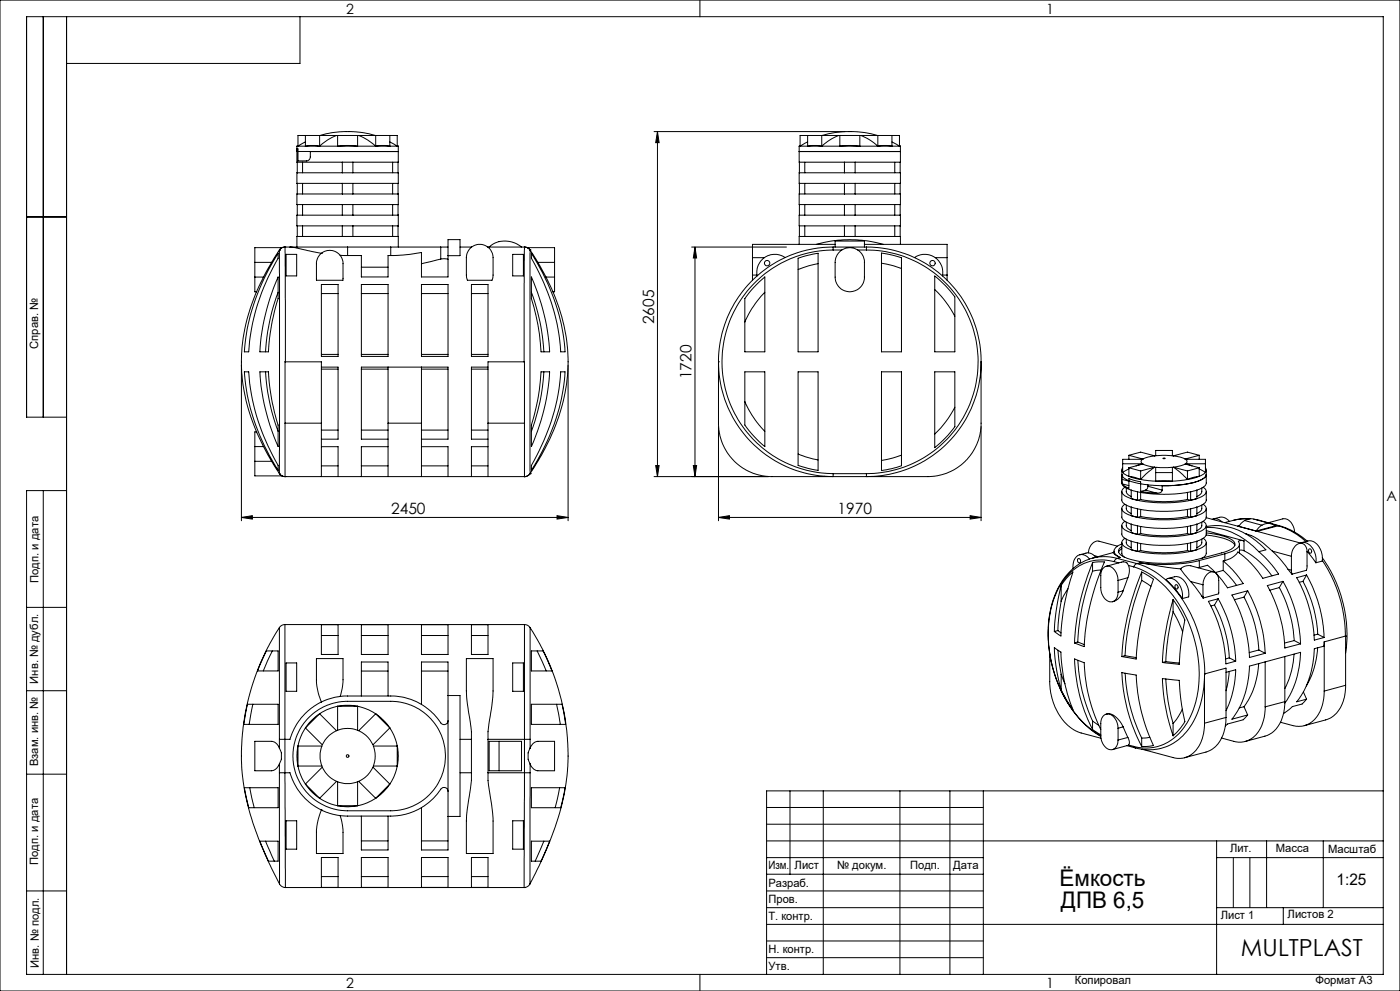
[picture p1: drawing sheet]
<svg xmlns="http://www.w3.org/2000/svg" width="420mm" height="297mm" viewBox="0 0 420 297" stroke-linecap="round" stroke-linejoin="round" font-family="sans-serif">
<g fill="none" stroke="#000" stroke-width=".3">
<path d="M0 0h420v297h-420zM13 5v120M20 5v287M90 5v14h-70M210 0v5M196.2 39.4h57.3M197.2 39.4v103.4M197.2 39.4l.5 3.4h-1zM89.1 43.8l.1 4.8M89.1 44.6h.3v3.6h.5a4.3 4.3 0 0 0 3-.4l.2-.8v-1.6M89.1 43.8h.3M89.1 45.4h30.4"/>
<path d="M89.2 48.6h13.5M89.2 58.1v3.2M89.2 58.1h13.5M89.2 51.8v3.2M89.2 51.8h13.5M89.2 55h13.5M89.2 48.6v3.2M89.2 55v3.1M89.4 43.6l-.3 .2M89.4 43.8h2.2M89.4 43.8v-3.2h11.6a15.2 15.2 0 0 0-5.1 3.2M90.8 48.6v3.2"/>
<path d="M90.8 55v3.1M91.6 43.8h4.3M91.6 42.5l-2.2 1.3M91.6 43.8l1.6-.2 2.7 .2M91.6 40.6v3.2M93.1 45.4h26.4M95.9 43.8h5.4M95.9 40.6v3.2M96 40.6a30 30 0 0 1 16.6 0M101.3 43.8h6M101.3 43.8l2.7-.2 3.3 .2M101.3 43.8v-3.2h6v3.2"/>
<path d="M102.7 48.6h3.2M102.7 58.1h3.2M102.7 55h3.2M102.7 51.8h3.2M102.7 48.6v3.2M102.7 55v3.1M105.9 48.6h13.5M105.9 58.1h13.5M105.9 51.8h13.5M105.9 55h13.5M105.9 48.6v3.2M105.9 55v3.1"/>
<path d="M107.3 43.8h5.4M112.7 43.8h4.2M112.7 43.8a15.9 15.9 0 0 0-5.1-3.2h11.6v3.2M112.7 43.8l1.6-.2 2.6 .2M112.7 40.6v3.2M116.3 45.4h.1M116.9 43.8h2.3M116.9 42.5l2.3 1.3M116.9 40.6v3.2M117.8 48.6v3.2M117.8 55v3.1M119.2 43.6l.3 .2"/>
<path d="M119.2 43.8h.3M119.4 58.1v3.2M119.4 51.8v3.2M119.4 48.6v3.2M119.4 55v3.1M119.5 43.8l-.1 4.8M239.7 43.8l.1 4.8M239.7 45.4h30.4M239.7 43.8h.3M239.8 58.1v3.2M239.8 58.1h13.5M239.8 51.8v3.2"/>
<path d="M239.8 51.8h13.5M239.8 55h13.5M239.8 48.6h13.5M239.8 48.6v3.2M239.8 55v3.1M240 43.6l-.3 .2M240 43.8h2.3M240 43.8v-3.2h11.6a16.2 16.2 0 0 0-5.1 3.2M241.4 48.6v3.2M241.4 55v3.1M242.3 43.8h4.2M242.3 42.5l-2.3 1.3"/>
<path d="M242.3 43.8l1.5-.2 2.7 .2M242.3 40.6v3.2M242.9 45.4h.1M246.5 43.8h5.5M246.5 40.6v3.2M246.7 40.6a30 30 0 0 1 16.5 0M252 43.8h6M252 43.8l2.5-.2 3.5 .2M252 43.8v-3.2h6v3.2M253.3 58.1h3.2M253.3 51.8h3.2M253.3 55h3.2"/>
<path d="M253.3 48.6h3.2M253.3 48.6v3.2M253.3 55v3.1M256.5 58.1h13.6M256.5 51.8h13.6M256.5 55h13.6M256.5 48.6h13.6M256.5 48.6v3.2M256.5 55v3.1M258 43.8h5.3M263.3 43.8h4.3M263.3 43.8a15.6 15.6 0 0 0-5-3.2h11.5v3.2"/>
<path d="M263.3 43.8l1.7-.2 2.6 .2M263.3 40.6v3.2M266.9 45.4h.1M267.6 43.8h2.2M267.6 42.5l2.2 1.3M267.6 40.6v3.2M268.4 48.6v3.2M268.4 55v3.1M269.8 43.6l.3 .2M269.8 43.8h.3M270.1 58.1v3.2M270.1 51.8v3.2"/>
<path d="M270.1 48.6v3.2M270.1 55v3.1M270.1 43.8v4.8M8 65h12M76.4 78.6h5.1M76.4 78.6v4.4M81.5 78.6l-2.4 4.4M83.4 75.9v1.2a67.3 67.3 0 0 0-8.8 28.3h-1.3a62.6 62.6 0 0 1 10.1-29.5zM83.8 74.9v67.1M83.8 74.9l-2.3 3.7M83.8 74.9h.1M84.4 74.3l-8-.1v4.4"/>
<path d="M85.5 74h.1M85.5 74a1.83 1.83 0 0 0-1.7 .9M85.5 74l.1 34.4M85.8 76.2h3.2v6.5h-3.2zM87 74l9.4 1.9M87 74h17.3M87 74l-2.2 .2-1 .7M89.2 70.9l-.1 3.1M89.2 70.9h13.5M89.2 61.3h13.5M89.2 64.5v3.2M89.2 64.5h13.5"/>
<path d="M89.2 67.7h13.5M89.2 61.3v3.2M89.2 67.7v3.2M90.8 61.3v3.2M90.8 67.7v3.2M95.9 76.4a4 4 0 0 1 4.4-1.1 4 4 0 0 1 2.6 3.7v5h-7.9l-.1-5.4 .3-1.2zM96.4 75.9h.1M102 76.5l2.3 .1M102.7 70.9h3.2M102.7 61.3h3.2M102.7 67.7h3.2M102.7 64.5h3.2"/>
<path d="M102.7 61.3v3.2M102.7 67.7v3.2M104.3 76.6h4.1v6.4h8v-6.4h.8M104.3 74h12.9M104.3 74v2.6M105.9 70.9h13.5M105.9 61.3h13.5M105.9 64.5h13.5M105.9 67.7h13.5M105.9 61.3v3.2M105.9 67.7v3.2M117.2 76.6l3.6-.2 5.6-.7v7.3h8v-6.4"/>
<path d="M117.2 74h15M117.2 74v2.6M117.8 61.3v3.2M117.8 67.7v3.2M119.4 70.9l.1 3.1M119.4 64.5v3.2M119.4 61.3v3.2M119.4 67.7v3.2M132.2 77.6l-5.8 1.5M132.2 77.6l1.3-.1 .9 .2M132.2 74h2.2M132.2 74v3.6"/>
<path d="M134.4 71.8h3.6v4.8h-3.6zM138 74l3.4 .1M141 74.4a4 4 0 0 1 4.4-.9 4 4 0 0 1 2.5 3.7v5.4l-.3 1.4h-7.4l-.3-1.4v-5.6l.3-1.2zM146.8 74a7.4 7.4 0 0 1 9.7 0M153.8 76.2h3.2v6.5h-3.2zM157.3 74l-.1 34.4M157.4 74l1 .3M157.4 74l-11 .1M157.4 74l.8 .2 .8 .7M158.4 74.3l.6 .6M158.4 74.3l8-.1v4.4M159 74.9v67.1"/>
<path d="M159 74.9h.1M159 74.9l2.4 3.7M159.4 75.9a62 62 0 0 1 10.1 29.5h-1.3a65.4 65.4 0 0 0-8.8-28.3zM161.4 78.6l2.4 4.4M161.4 78.6h5M166.4 78.6v4.4M207.5 74h28.4M208.5 74l.5 3.3h-1zM208.5 74v68.8M225.7 77.2v5.2M225.7 77.2h3.6M235.5 77.2a5.4 5.4 0 0 0-6-.1 5.4 5.4 0 0 0-2.3 5.6"/>
<path d="M239.4 77.4l2.3-.7 3.7-.8v29.5h-6zM239.8 70.9l-.1 2.3M239.8 70.9h13.5M239.8 61.3h13.5M239.8 64.5v3.2M239.8 64.5h13.5M239.8 67.7h13.5M239.8 61.3v3.2M239.8 67.7v3.2M241.4 61.3v3.2M241.4 67.7v3.2M244.9 73.2a36.4 36.4 0 0 1 20.1 0"/>
<path d="M245.4 79l-3 .7-3 1.1M249.9 74.9a33.5 33.5 0 0 0-33.3 33.5 33.5 33.5 0 0 0 33.3 33.6M249.9 74.9h2.7M249.9 74a34.4 34.4 0 0 0-34.4 34.4M249.9 74v.9M249.9 74h10M250.5 74v-1.8h8.8v1.8M250.5 73.2h-24.8v4M251.5 75.8a4.4 4.4 0 0 1 4.9-1.3 4.4 4.4 0 0 1 2.9 4.1v4.4a4.4 4.4 0 0 1-4.4 4.5 4.4 4.4 0 0 1-4.4-4.5v-4.6l.3-1.3zM253.3 70.9h3.2M253.3 61.3h3.2M253.3 64.5h3.2"/>
<path d="M253.3 67.7h3.2M253.3 61.3v3.2M253.3 67.7v3.2M256.5 70.9h13.6M256.5 61.3h13.6M256.5 64.5h13.6M256.5 67.7h13.6M256.5 61.3v3.2M256.5 67.7v3.2M257.3 74.9h2.6M259.3 73.2h24.8v4M259.9 74.9a33.5 33.5 0 0 1 33.5 33.5 33.5 33.5 0 0 1-33.5 33.6"/>
<path d="M259.9 74a34.4 34.4 0 0 1 34.4 34.4M259.9 74v.9M264.4 78.9l3.1 .6 2.9 1M264.4 75.8l6 1.5v28.1h-6zM268.4 61.3v3.2M268.4 67.7v3.2M270.1 70.9v2.3M270.1 64.5v3.2M270.1 61.3v3.2M270.1 67.7v3.2M274.4 77.2a5.4 5.4 0 0 1 6-.1 5.4 5.4 0 0 1 2.4 5.6M280.6 77.2h3.5"/>
<path d="M284.1 77.2v5.2M76.4 83v4.5l.6-.1 2.1-4.4M76.4 83h2.7M77 87.3a50.7 50.7 0 0 0 0 42.2M83.4 83v2.3a18.2 18.2 0 0 1-1.1 8.1l-.3 1.4a59.1 59.1 0 0 0-1.5 10.6h-2.5a64.8 64.8 0 0 1 5.4-22.4zM83.4 87.6a61.5 61.5 0 0 0-3.7 17.8M96.4 85.3h5v21.5h-5zM96.4 88h5M108.4 85.3h8v21.5h-8zM108.4 88h8M108.4 80.1h8M126.4 85.3h8v21.5h-8z"/>
<path d="M126.4 88h8M141.4 85.3h5v21.5h-5zM141.4 88h5M159.4 83a64.8 64.8 0 0 1 5.5 22.4h-2.6a62.6 62.6 0 0 0-2.9-15.9zM159.4 87.6a59.9 59.9 0 0 1 3.8 17.8M163.8 83l2 4.4 .6 .1v-4.5M163.8 83h2.6M165.8 87.3a51.5 51.5 0 0 1-1.8 46.2l-5 8.5M225.7 82.4v1.6M225.7 82.4h1.4M227.8 84.5l1.6-1.5v22.4h-6v-15.9l2.1-2.6zM229.4 87.6l-1.7 2a27.1 27.1 0 0 0-4.3 6.9"/>
<path d="M280.4 82.7a31.7 31.7 0 0 1 6.1 6.3v16.4h-6.1zM280.4 86.8a30.7 30.7 0 0 1 6.1 8M282.8 82.4h1.3M284.1 82.4v1.6M72.4 109.4v46.7M73.3 111.4h1.3a66 66 0 0 0 8.8 28.3v1.3a62.6 62.6 0 0 1-10.1-29.6zM78 111.4h2.5a62.6 62.6 0 0 0 2.9 16v6.4a64.3 64.3 0 0 1-5.4-22.4zM79.7 111.4a61.5 61.5 0 0 0 3.7 17.9M96.4 110h5v21.6h-5M96.4 106.2h5M96.4 110.6h5M108.4 106.2h8"/>
<path d="M108.4 110.6h8M116.4 110v16.8M126.4 110v16.8M126.4 106.2h8M126.4 110.6h8M141.4 106.2h5M141.4 110.6h5M146.4 110h-5v21.6h5M162.3 111.4h2.6a64.3 64.3 0 0 1-5.5 22.4v-2.2a18.6 18.6 0 0 1 1.1-8.2 62.6 62.6 0 0 0 1.8-12zM163.2 111.4a59.9 59.9 0 0 1-3.8 17.9M168.2 111.4h1.3a62 62 0 0 1-10.1 29.6v-1.3a66.7 66.7 0 0 0 8.8-28.3zM170.4 109.4v46.7"/>
<path d="M215.5 108.4a34.4 34.4 0 0 0 34.4 34.4M215.5 108.4h.1M215.5 108.4v18.4a16 16 0 0 0 16 16h18.4M223.4 111.4h6v22.4a33.7 33.7 0 0 1-6-6.4zM239.4 111.4h6v29.6l-6-1.5zM264.4 111.4h6v28.2l-2.9 .9-3.1 .5zM280.4 111.4h6.1v16.5a33.2 33.2 0 0 1-6.1 6.3zM294.3 108.4a34.4 34.4 0 0 1-34.4 34.4M294.3 108.4v18.4a16 16 0 0 1-16 16h-18.4M20 125h-12v-120h407v287h-407v-145h12M76.4 133.8v-4.4h.6l2.1 4.4M76.4 138.3v4.3h8.2"/>
<path d="M76.4 133.8h2.7M76.4 138.3h5.1M76.4 133.8v4.5M79.1 133.8l2.4 4.5M81.5 138.3l2.3 3.7M85.5 126.8v16M85.5 126.8v-18.4h10.9v18.4M85.5 126.8h10.9M96.4 126.8v16M96.4 133.9h5v8.9M96.4 128.9h5M96.4 139.6h5"/>
<path d="M108.4 128.9h8M108.4 139.6h8M116.4 131.6h-8v-21.6h26v21.6h-8M116.4 133.9h-8v8.9M116.4 126.8v16M116.4 126.8h10M126.4 133.9h8v8.9M126.4 126.8v16M126.4 128.9h8M126.4 139.6h8M141.4 128.9h5M141.4 139.6h5"/>
<path d="M146.4 126.8v16M146.4 133.9h-5v8.9M146.4 126.8v-18.4h10.9v18.4M146.4 126.8h10.9M157.3 126.8v16M196.7 139.5h1l-.5 3.3zM208 139.5h1l-.5 3.3zM215.5 127.8v28.3M223.4 120.3l2.2 4.1 1.5 2.2 2.3 2.7M239.4 136.1l2.3 .8 3.7 1M270.4 136.4l-2.5 .9-3.5 .7M286.5 122.1a30.1 30.1 0 0 1-6.1 8"/>
<path d="M294.3 127.8v28.3M336.8 139h6M338.7 136.5v1.2M338.7 136.5l3.5-1 4.2 1.1M338.7 136.5l4.2 1.1M342.8 139l-2 .6M342.8 139a.7 .7 0 0 1-.5-.7 .7 .7 0 0 1 .5-.6h-6v3.9M342.9 137.6l-.5 .1M346.4 136.6l2.3-.1 3.3 .1M346.4 136.6l-1.9 .3-1.6 .7M346.7 136.6v-1.6h5v1.6M348.9 137.3l.6 .1z"/>
<path d="M352 136.6l2.3 .5 1.2 .5M355.5 137.6l.6 .1M355.6 139a.72 .72 0 0 0 .5-.7 .72 .72 0 0 0-.5-.6h6v3.9M355.6 139l2 .6M355.6 139h6M359.8 136.5v1.2M359.8 136.5l-4.3 1.1M359.8 136.5l-3.6-1-4.2 1.1M13 147v145M72.4 155.1l3.3-.6v1.1zM72.4 155.1h98M83.8 142l.7 .6 1 .2"/>
<path d="M83.8 142h.1M84 142.2l1.2 .6M85.5 142.8h.1M85.5 142.8h71.9M157.3 142.8h.1M159 142l-.6 .5-1.1 .3M159 142l-.6 .6-1 .2M159 142h.1M167.1 154.5l3.3 .6-3.3 .5zM196.2 142.8h34.3M215.5 155.1l3.3-.6v1.1zM215.5 155.1h78.8"/>
<path d="M249.9 142h10M249.9 142v.8M249.9 142.8h10M259.9 142v.8M291 154.5l3.3 .6-3.3 .5zM336.5 140.9v3.8a3.3 3.3 0 0 0 2.9 2.2M336.5 142.3v-.1a4 4 0 0 0 3.4 2.3l4.7 .8 6 .3 5.1-.5 3.9-1a2.9 2.9 0 0 0 2.3-1.9 3.2 3.2 0 0 1-2.8 2.1l-4.1 .9-6.3 .4M336.5 147.3v2.6a3.2 3.2 0 0 0 2.9 2.1M336.5 142.3h.1M336.5 152.4v2.6a3.2 3.2 0 0 0 2.9 2.1M336.5 157.5v2.6a3.3 3.3 0 0 0 2.9 2.1M336.7 145l.8 .8 1.2 .5v-2.9l3.5 1v2.9"/>
<path d="M336.7 145l2 .6M336.8 141.6l1.9 1.2M336.8 140.2l-.3 .5 .3 .9M337.5 146a1.41 1.41 0 0 0-.9 1.5 1.41 1.41 0 0 0 1.1 1.2l1.7 .7M337.5 151.1a1.41 1.41 0 0 0-.9 1.5 1.41 1.41 0 0 0 1.1 1.2l1.7 .7M337.5 156.2a1.39 1.39 0 0 0-.9 1.5 1.39 1.39 0 0 0 1.1 1.2l1.7 .7M337.9 146.3v1a1.97 1.97 0 0 0 1.5 1.5M337.9 151.4v1a1.94 1.94 0 0 0 1.5 1.5M337.9 156.5v1a1.94 1.94 0 0 0 1.5 1.5M338.7 144.2l-2.2-.6 .2 1.4M338.7 140.5l-1.9 1.1M338.7 142.8l3.5 .9"/>
<path d="M338.7 142.8l1.2 .1 2.3 .8M338.7 140.2v2.6M338.7 140.2l3.5 .9M339.4 146.9l1.8 .5M339.4 149.4l1.8 .5M339.4 152l1.8 .5M339.4 154.5l1.8 .5M339.4 157.1l1.8 .5M339.4 159.6l1.8 .6M339.4 146.9v2.5M339.4 152v2.5M339.4 157.1v2.5"/>
<path d="M341.2 147.4l3 .5 5 .3 4.2-.2 3.8-.6M341.2 149.9l2.3 .5 4.9 .3 3.5-.1 5.3-.7M341.2 152.5l3 .5 3.9 .2 5-.1 4.1-.6M341.2 155l2.7 .5 3.8 .3 4.6-.1 4.9-.7M341.2 157.6l2.3 .4 4.9 .4 3.5-.1 5.3-.7M341.2 147.4v2.5M341.2 152.5v2.5M341.2 157.6v2.6M342.2 147.3l4.9 .5M342.2 149.7l2.9 .4 3.6 .3 4-.2 3.5-.5M342.2 154.8l5.7 .6h4l4.3-.6M342.2 159.9l6.1 .6 4-.1 3.9-.5"/>
<path d="M342.2 143.7l4.5 .5M342.2 141.1v2.6M342.2 147.6v2.1M342.2 152.7v2.1M342.2 157.8v2.1M342.2 149.7l-1 .2M342.2 154.8l-1 .2M342.2 159.9l-1 .3M343.7 146.9l-1.5 .4M343.7 146.9l3.4 .9M344.4 145.7l-.2 .8-.5 .4M344.4 145.7l4.3 1.2"/>
<path d="M344.4 145.3v.4M346.4 140l-2.6 2-1.6 1.7M346.4 140l-1.7-.3-1.8-.6-4.2 1.1M346.4 140l-4.2 1.1M346.7 144.2v-4.2h5v4.2M346.7 144.2h5M346.7 141.6h5M348.5 145.6h.2M348.7 146.9l-.5 .7-1.1 .2M348.7 145.6v1.3M352 140l2.1-.4 1.4-.5 4.3 1.1M352 140l1.9 1.4 2.3 2.3"/>
<path d="M352 140l4.2 1.1M356.2 143.7l-4.5 .5M356.2 149.7l1 .2M356.2 141.1v2.6M356.2 147.6v2.1M356.2 152.7v2.1M356.2 157.8v2.1M356.2 154.8l1 .2M356.2 159.9l1 .3M357.2 147.4v2.5M357.2 152.5v2.5M357.2 157.6v2.6"/>
<path d="M359.1 146.9l-1.9 .5M359.1 149.4l-1.9 .5M359.1 152l-1.9 .5M359.1 154.5l-1.9 .5M359.1 157.1l-1.9 .5M359.1 159.6l-1.9 .6M359.1 146.9v2.5M359.1 152v2.5M359.1 157.1v2.5M359.8 140.5l1.8 1.1M359.8 142.8l-3.6 .9M359.8 142.8l-1.6 .2-2 .7"/>
<path d="M359.8 140.2v2.6M359.8 140.2l-3.6 .9M360.5 146.3v1a1.97 1.97 0 0 1-1.4 1.5M360.5 151.4v1a1.94 1.94 0 0 1-1.4 1.5M360.5 156.5v1a1.94 1.94 0 0 1-1.4 1.5M361 146a1.41 1.41 0 0 1 .9 1.5 1.41 1.41 0 0 1-1.2 1.2l-1.6 .7M361 151.1a1.41 1.41 0 0 1 .9 1.5 1.41 1.41 0 0 1-1.2 1.2l-1.6 .7M361 156.2a1.39 1.39 0 0 1 .9 1.5 1.39 1.39 0 0 1-1.2 1.2l-1.6 .7M361.6 141.6l-1.8 1.2M361.6 140.2l.3 .6-.3 .8M361.8 155.1l28.8 7.8M361.9 140.9v3.8a3.5 3.5 0 0 1-2.8 2.2"/>
<path d="M361.9 147.3v2.6a3.4 3.4 0 0 1-2.8 2.1M361.9 159.7l3.5 .6 2.8 .8a2.53 2.53 0 0 1 2.3 2.3 5.2 5.2 0 0 1-4 2.3l-9.5 2.5-5.1 .6h-4.4l-3.9-.3-3-.5-2.7-.8a2.53 2.53 0 0 1-2.3-2.3l.3-.6 .6-.5M361.9 152.4v2.6a3.4 3.4 0 0 1-2.8 2.1M361.9 157.5v2.6a3.5 3.5 0 0 1-2.8 2.1M361.9 158.1a20.7 20.7 0 0 1 15.7 7.2M361.9 157.8a18.7 18.7 0 0 1 16.3 5.5l1.6 1.5-2.2 .5M361.9 159l11.3 3.1M363.7 155.6a2.64 2.64 0 0 1 2.9 .8M364 155.5l1.9-.5a2.99 2.99 0 0 1 2.9 1.3M370.1 155.9l-2.7 .7M371.8 157.5l-.5 .2M373.4 156l-1 .8-.7 1 5.1 1.3"/>
<path d="M373.4 156l1.2-.5h1l5.7 1.5M373.4 156l5.2 1.4M374.8 155.5h-2.1l-2.6 .4M375 155.5h-2.1l-2.8 .4M376.4 155.6l1.6 .4M377.6 156h.4M378 156l5.9 1.6M378.6 157.4a3.5 3.5 0 0 1 4 .2l-5.8 1.5M378.6 157.4l-1.8 1.7M380.5 156.7l4.3-1.2a3.6 3.6 0 0 1 3.6 4M380.7 156.7l.8 .2M381.7 157.1l1.7 .5"/>
<path d="M383.4 157.6a20.7 20.7 0 0 1 8.4 4.7M383.4 157.6h.5M383.4 157.6l-6.2 1.6M383.9 157.6a21.1 21.1 0 0 1 8.3 4.6M318.3 175.5l1.7-2.3 1.9-1.8-2 7a63 63 0 0 0-1.6 12.2l-2-1.3M318.3 175.5l-1.5 7.9-.5 5.9M318.3 175.5v4.7M320.4 176.5l-2.1 3.7M323.3 167.5a.58 .58 0 0 1 .9 .4 .58 .58 0 0 1-.6 .7l-.3-.3zM323.9 166.3l1.9-.5a2.99 2.99 0 0 1 3 1.2M326.9 167.5a2.64 2.64 0 0 0-3.1-1.2 2.64 2.64 0 0 0-1.9 2.7v1.4M327.8 167.3a18.2 18.2 0 0 0-12.1 13.1 38.2 38.2 0 0 0 11.1 37.9l3.4 2.4"/>
<path d="M327.8 168.6l3.5-.2a71.4 71.4 0 0 0-6 25.4l-2.9-1.1M327.8 168.6a70.3 70.3 0 0 0-5.4 24.1M327.8 171.2a68 68 0 0 0-4.5 21.2M327.8 167.3a14 14 0 0 1 7.4 .1M327.8 168.6v2.6M328.3 166.5l1.1 .3M330.3 170.8l-2.5 .4M334.2 168.3a14.1 14.1 0 0 0-16.4 7.6 34 34 0 0 0-1.3 26.5 32 32 0 0 0 13.7 18.1M334.2 168.3l1.4 .4M334.2 165.6l-6.4 1.7M334.2 165.2l.1 .9 1.8 1M335.2 167.4l5.9 1.5"/>
<path d="M335.2 167.4l-1 .9M335.2 163.7l-5.5-1.5a3.2 3.2 0 0 0-3.2 3.5M335.4 174a3.9 3.9 0 0 0-3.4-4.3 2.62 2.62 0 0 0-1.8 2.8v3.6a3.7 3.7 0 0 0 3.6 4.2 2.71 2.71 0 0 0 1.6-2.8M335.4 174v3.5M336.1 167.1l-.9 .3M336.5 163a2.56 2.56 0 0 0-2.2 2.5l.5 .8 1.3 .8M336.5 164.4l-.9 1.1M336.5 162.6v3.3l.8 1.1M336.9 177.1a4.7 4.7 0 0 1-3.1 3.2M336.9 177.1l-1.5 .4M337.5 161.3a1.41 1.41 0 0 0-.9 1.5 1.41 1.41 0 0 0 1.1 1.2l1.7 .7M337.9 161.6v1a1.97 1.97 0 0 0 1.5 1.5"/>
<path d="M338.3 173.1l-1.4 4M338.3 173.1l-2.9 .9M338.6 169.5l.2 1.9-.5 1.7M338.6 169.5l1.5 .4M338.6 169.5l-.5-.8-1.2-.3-5 1.3M339.4 162.2l1.8 .5M339.4 164.7l1.8 .5M339.4 162.2v2.5M340.1 169.9a27.3 27.3 0 0 1 16 15.6 36.4 36.4 0 0 1 1.4 28.5 15.3 15.3 0 0 1-13.4 10.2l-4-.5M341.1 168.9l-.6 .4-.4 .6M341.1 168.9a27.3 27.3 0 0 1 15.9 14.6 42.1 42.1 0 0 1 4.4 18.5M341.2 160.2l3.4 .5 3.5 .2 5-.1 4.1-.6"/>
<path d="M341.2 162.7l2.7 .5 3.8 .2h4.6l4.9-.7M341.2 165.2l2.3 .5 4.9 .3 3.5-.1 5.3-.7M341.2 162.7v2.5M342 168.7l8.1 1.3 4 .5M342 168.7l-.9 .2M342.2 165l2.9 .4 3.6 .3 4-.2 3.5-.5M342.2 162.9v2.1M342.2 165l-1 .2M342.5 171.4a74.5 74.5 0 0 0-6 25.4M342.5 171.4l3.5 2.2a76.8 76.8 0 0 0-5.1 23.9l-4.4-.7M342.5 174a73.9 73.9 0 0 0-5 22.5M342.5 174l2.8 1.7"/>
<path d="M342.5 171.4v2.6M349.8 173.7a3.2 3.2 0 0 1 4.4 2.2 6.7 6.7 0 0 1 .5 3.5l-2.3-3.1zM350.4 173.4l1.9-.5a4 4 0 0 1 4.1 3.5l.2 2.5-1.9 .5M351.9 179.7l-1.4 5.5a68.6 68.6 0 0 0-1.8 13.3M351.9 179.7l1.5 2.2 2.1 3.9-1 5.6-.7 7.7-5.1-.6M351.9 179.7v3.7M352.6 175.3a.6 .6 0 0 1 .8 .5 .6 .6 0 0 1-.6 .7 .87 .87 0 0 1-.2-1.2zM354.1 170.5h.1M354.1 170.5l3.1 3.8M354.1 170.5l1.3-.8 1.5-.2 7.2 1.9M356.2 162.9v2.1M356.2 165l1 .2"/>
<path d="M357.2 174.3l3.4 4.4M357.2 174.3l3.7 1M357.2 162.7v2.5M359.1 162.2l-1.9 .5M359.1 164.7l-1.9 .5M359.1 162.2v2.5M359.8 170.1h-.4M359.8 170.1l2.5-.7 2.5 2.4M359.8 168l-3.3 .7-5.2 .5-5-.1-4.3-.4M359.8 168v2.1M360.5 161.6v1a1.97 1.97 0 0 1-1.4 1.5M360.6 178.7l.3 .5"/>
<path d="M360.6 178.7l.3 .1M360.9 178.8v.4M360.9 175.3a3.4 3.4 0 0 1 3.2-3.9 2.61 2.61 0 0 1 1.5 2.6v4l-4.7 1.2M360.9 175.3v3.5M361 161.3a1.41 1.41 0 0 1 .9 1.5 1.41 1.41 0 0 1-1.2 1.2l-1.6 .7M361.8 160.4l2.7 .3 3.7 1a4 4 0 0 1 2.3 1.7M361.9 162.6v3.3l-.3 .6-1 .8M365.4 179.5l-2.9 .7a41.4 41.4 0 0 1 5.3 18.8l2.9-.8M365.4 179.5a41.4 41.4 0 0 1 5.3 18.7M365.4 179.5l-1.1 1.8M367 168.1a29.1 29.1 0 0 1 6 6.8l-4.8 1.3-3.2-4.2M367 171l1.8 1.7 2.2 2.7"/>
<path d="M367 171l-2.4 .6M367 168.1v2.9M367.5 168l-.5 .1M367.5 166l-7.7 2M367.5 166v2M371.8 164.9l1.4 .2M371.8 163.1v2.7M373.2 162.1l-.9-.1-.8 .2a1.62 1.62 0 0 1-1 2.5l-3 1.3M373.2 179a37.2 37.2 0 0 1 4.4 15.8M373.2 165.1a24.8 24.8 0 0 1 8.4 7.5M373.2 179l-2.9 .7M373.2 162.1v3"/>
<path d="M373.7 160l.4 .1M374.1 160.1a12.6 12.6 0 0 1 6.1 3.7l1.5 1.4M374.1 160.1h-.2M374.3 177.1l-4.7 1.2a41.4 41.4 0 0 1 5.2 18.8l4.8-1.3M374.3 177.1a41.4 41.4 0 0 1 5.3 18.7M374.3 177.1l-1.1 1.9M377.6 165.3a33.2 33.2 0 0 1 6 6.7l-4.8 1.3a29.8 29.8 0 0 0-7.4-7.9l-.5 .7-1.5 1.2-1.9 .7M381.7 165.2l2.3 2.3 2.4 3.1M381.7 165.2l5.7 1.5M383.8 176.1a38.3 38.3 0 0 1 4.5 15.9M383.8 176.1l-2.9 .8M384.9 174.2a40.8 40.8 0 0 1 5.3 18.8"/>
<path d="M384.9 174.2l-4.7 1.3a41.4 41.4 0 0 1 5.2 18.7l4.8-1.2M384.9 174.2l-1.1 1.9M386.4 170.6l1.2 1.5M386.4 170.6l1 .3M387.4 166.7a3.4 3.4 0 0 1 3.1-3.9 2.38 2.38 0 0 1 1.6 2.6v4.7l-.2 .8-4.3 1.2M387.4 170.9l.2 1.2M387.4 166.7v4.2M390.2 162.7a3.8 3.8 0 0 1 4.4 3.5l.2 2.5M390.5 162.6l1.9-.5a4 4 0 0 1 4.1 3.6l.2 2.5-1.9 .5M390.9 174.2a37.2 37.2 0 0 1 4.4 15.9M390.9 174.2l-1.1 .3M392 172.3a41.4 41.4 0 0 1 5.2 18.8"/>
<path d="M392 172.3l-3 .8a42 42 0 0 1 5.3 18.7l2.9-.7M392 172.3l-1.1 1.9M392.1 165.2l2.7 3.5M392.7 164.6a.59 .59 0 0 1 .8 .4 .59 .59 0 0 1-.6 .7l-.4-.6zM396.7 168a40.9 40.9 0 0 1 6.9 22.6M396.7 167.2l.2 .2a39.8 39.8 0 0 1 6.8 28.4M8 182h12M79.9 195.1h3.5v6h-6.1zM81.7 195.1l-2.7 6M83.8 188.1a67.6 67.6 0 0 0-4.8 66.6l4.9 10.2M83.8 188.1v33.5M85.5 187.2l-1 .2-.7 .7"/>
<path d="M85.5 187.2v34.4M85.5 187.2h71.8M85.8 198.7h3.2v8.5h-3.2zM96.4 187.2v8.9h5v-8.9M96.4 190.5h5M108.4 187.2v8.9h8v-8.9M108.4 190.5h8M126.4 187.2v8.9h8v-8.9M126.4 190.5h8M141.4 187.2v8.9h5v-8.9M141.4 190.5h5M153.8 198.7h3.2v8.5h-3.2z"/>
<path d="M157.3 187.2l1.1 .3 .6 .6M157.3 187.2v34.4M159 188.1l3.9 6.8a67.6 67.6 0 0 1 .9 60.1l-4.8 9.9M159 188.1v33.5M159.4 195.1h3.5l2.7 6h-6.2zM161.1 195.1l2.8 6M314.9 196v8.3a17.1 17.1 0 0 0 7.8 14.7l1.4 .6 6.2 1.7M316.3 194.1l2 1.3a49.6 49.6 0 0 0 3.6 17.3l-.5-.7a21.5 21.5 0 0 1-4.4-11.3zM317.4 189l.9 .7M317.4 189l-1.1 .3M317.4 194.9l.9 7.2M318.3 180.2l-.6 4.4-.3 4.4"/>
<path d="M323.3 192.4l2 .8M323.3 192.4l-.9 .3M323.4 197.9a48 48 0 0 0 4.4 18.2M337.5 196.5l3.4 .6M337.5 196.5l-1 .3M349.7 198.3l4.1 .4M349.7 198.3l-1 .2M351.9 183.4l-1.5 7.5-.7 7.4M351.9 183.4l1.4 2.5 1.5 3.5M364.3 181.3a37.2 37.2 0 0 1 4.5 15.9M364.3 181.3l-1 .3M368.8 197.2l-1.1 .3"/>
<path d="M368.8 197.2l1.9 1M377.6 198.9a23.8 23.8 0 0 1-4.4 12.9M377.6 194.8l-2.8 .8M377.6 194.8l2 1M379.6 198.4v13.4M385.4 196.8v13.5M388.2 196a26.4 26.4 0 0 1-2.8 10.4M388.3 192l-2.9 .7M388.3 192l1.9 1M395.3 194.2a25.3 25.3 0 0 1-3.4 11.4M395.3 190.1l-1.1 .3M395.3 190.1l1.9 1"/>
<path d="M397.3 192.4l-.1 1.2-2.9 .8a26.9 26.9 0 0 1-5.3 15.9l3-.8M397.3 192.4v14.7M403.6 190.6l-6.3 1.8M403.7 190.6h.1M403.7 190.6v14.8M8 207h12M74.2 211.1h9.2v6h-10.3zM75.8 211.1l-1 6M91.6 218.2l-1.4 2.6-.8 2.8M92.6 215.1a16.4 16.4 0 0 1 11.7-4.9h12.9a16.4 16.4 0 0 1 16.4 16.4 16.4 16.4 0 0 1-16.4 16.4h-12.9a16.4 16.4 0 0 1-15.1-10.1 16.4 16.4 0 0 1 3.4-17.8zM95.9 213.9l5.1 5.1a8.3 8.3 0 0 0-4.3 4.2l-5.1-5M95.9 213.9l-2.2 1.8-2.1 2.5"/>
<path d="M95.9 213.9l-4.3 4.3M96.4 210.4h.1M101.3 211.7l-3.3 1-2.1 1.2M101.3 211.7v7.2a8.2 8.2 0 0 1 6 0v-7.2M101.3 211.7l2.3-.3 3.7 .3M101.3 211.7h6M102 208.7l.9-4.3v-7h-8v6.3a18.1 18.1 0 0 0 1.5 6.7M107.3 211.7l3.3 1 2.1 1.2M108.4 208.6v-10.2h8v10.2M108.4 201.1h8M112.7 213.9l-5.1 5.1a8.3 8.3 0 0 1 4.3 4.2l5-5M112.7 213.9l2.2 1.8 2 2.5"/>
<path d="M112.7 213.9l4.2 4.3M116.9 218.2l1.2 2.1 1.1 3.3M126.4 201.1h8M134.4 208.5h3.6v36.2h-3.6M134.4 208.5v36.2M134.4 208.5v-10.1h-8v12.7M134.4 216a1.19 1.19 0 0 1-.8 1.1 1.19 1.19 0 0 1-1.4-.5 18 18 0 0 0-15-8h-12.9a17.9 17.9 0 0 0-17.3 13h-1.5M159.4 211.1h9.2l1.1 6h-10.3zM167 211.1l1.1 6M318.3 202.1l1.2 2.8M318.3 202.1v4.6M327.8 218.6l2.4 1.6"/>
<path d="M327.8 216.1l1.8 1.3M327.8 216.1v2.5M330.2 218.6a48.7 48.7 0 0 1-4.9-20l-2.9-1.1a49.3 49.3 0 0 0 5.4 21.1M331.9 214a3.8 3.8 0 0 1 4 2.1l1 1.7M335.4 218.3a3.9 3.9 0 0 0-3.4-4.3 2.7 2.7 0 0 0-1.8 2.9v3.5a3.8 3.8 0 0 0 3.4 4.3 2.67 2.67 0 0 0 1.8-2.9M335.4 218.3v3.5M336.5 201.6l4.4 .7a54.4 54.4 0 0 0 5.1 21.1l-3.5 .3a51.5 51.5 0 0 1-6-22.1zM336.9 217.8l1.4 3.2M336.9 217.8l-1.5 .5M337.5 201.8a50.8 50.8 0 0 0 5 19.4M348.7 203.4l5.1 .5 .7 7.3 1 5a16.6 16.6 0 0 1-3.6 4.3l-.4-1.1a60.6 60.6 0 0 1-2.8-16zM349.7 203.5l.7 6.6 1.5 6.7"/>
<path d="M351.9 216.8v3.7M354.7 212.5l-1.1 2.1-1.7 2.2M361.4 202a25.6 25.6 0 0 1-7.1 19 14.4 14.4 0 0 1-13.7 3.2M361.4 202h.1M361.4 216.7a10.5 10.5 0 0 1-5.2 10.1 6.4 6.4 0 0 1-4.3 .2l-9.3-2.5M361.4 202v14.7M361.4 202l6.4-1.8v14.8M367.8 201.5l2.9-.8a29.5 29.5 0 0 1-2.9 12.3M367.8 215a10.7 10.7 0 0 1-4.9 10l-7.5 2.1M367.8 215l-6.4 1.7M368.8 201.3l-.4 3-.6 2.7M373.2 211.8l-1.4 .4"/>
<path d="M373.2 211.8l1.1 2.5M374.3 214.3l-1.3 1.4-4.8 1.3-.6 .6M379.6 211.8a10.4 10.4 0 0 1-5.2 10.1 6.1 6.1 0 0 1-4.3 .3l-3.6-1M385.4 210.7a27.1 27.1 0 0 0 4.8-15.2l-15.4 4.1a26.8 26.8 0 0 1-5.2 15.9l4.7-1.2M385.4 210.3a10.5 10.5 0 0 1-5.1 10l-6.7 1.9M385.4 210.3l-5.8 1.5M391 207.4l1 2.1M392 209.5l-1.4 1.5-2.9 .8-2.6 2.1M397.3 207.1a10.8 10.8 0 0 1-4.7 9.9 6.5 6.5 0 0 1-4.8 .4l-3.7-.9M403.7 205.4a10.4 10.4 0 0 1-5.1 10l-7.3 2.1M403.7 205.4l-6.4 1.7M8 232h12"/>
<path d="M73.3 236.1h10.1v6h-8.8zM74.9 236.1l1.4 6M83.8 221.6h1.7M83.8 231.6h1.7M83.8 224.2a5 5 0 0 1 0 4.7M83.8 228.9v2.7M83.8 224.2l-.5-1a2.36 2.36 0 0 0-1.8-1h-5.1v8.8h5.1a2.85 2.85 0 0 0 2.3-2.1M83.8 231.6l.1 33.3M83.8 221.6v2.6M85.5 231.6l.1 34.4M85.5 231.6h1.5a17.9 17.9 0 0 0 17.3 13h12.9a18.5 18.5 0 0 0 15.4-8.4 1.17 1.17 0 0 1 1.8 1M85.5 221.6v10"/>
<path d="M89.4 229.6l.8 2.8 1.4 2.6M89.4 223.6h7.2a8.2 8.2 0 0 0 0 6h-7.2M89.4 223.6l-.3 2.7 .3 3.3M89.4 223.6v6M91.6 235l5.1-5.1a8.2 8.2 0 0 0 4.3 4.3l-5.1 5.1M91.6 235l1.8 2.2 2.5 2.1M91.6 235l4.3 4.3M95.9 239.3l2.6 1.3 2.8 .9M112.7 239.3l-2.6 1.3-2.8 .9M116.9 235l-5-5.1a8.2 8.2 0 0 1-4.3 4.3l5.1 5.1M116.9 235l-1.7 2.2-2.5 2.1M116.9 235l-4.2 4.3"/>
<path d="M119.2 223.6h-7.2a8.2 8.2 0 0 1 0 6h7.2M119.2 229.6l-1.1 3.3-1.2 2.1M119.2 223.6l.3 2.7-.3 3.3M119.2 223.6v6M138 221.6h3.4M138 231.6h3.4M141.4 221.6v-.3a38 38 0 0 0-1-9.1l-.5-5.1v-9.7h8l-.1 11.5-1.4 10.4v2.3M141.4 231.6v2.3l-1.4 10.4-.1 11.5h8v-10.6l-.3-3.4a41.1 41.1 0 0 1-1.2-10.2M141.4 221.6v10M146.4 221.6v10M146.4 221.6h10.9M146.4 231.6h10.9"/>
<path d="M149.7 222.2h6.8v8.8h-6.8M149.7 222.2h-2.9v8.8h2.9M149.7 222.2v8.8M157.3 221.6h1.7M157.3 231.6l-.1 34.4M157.3 231.6h1.7M157.3 221.6v10M159 224.2a5 5 0 0 0 0 4.7M159 228.9v2.7M159 224.2l.6-1a2.36 2.36 0 0 1 1.8-1h5v8.8h-5a2.75 2.75 0 0 1-2.4-2.1M159 231.6v33.3M159 221.6v2.6"/>
<path d="M159.4 236.1h10.1l-1.3 6h-8.8zM167.9 236.1l-1.4 6M237 237v25M247 237v55M270 237v55M285 237v55M295 237v55M338.1 223.5l2.5 .7M338.3 221l.5 1.3-.2 1M338.3 221l-2.9 .8M338.6 223.3l1.5 .4M338.6 223.3l-4.8 1.3"/>
<path d="M340.1 223.7l.5 .5M342.5 221.2v2.5M344.9 221l-2.4 .2M415 237h-185v55M78 252.1h5.4v6h-2.9zM79.7 252.1l2.6 6M85.8 246h3.2v8.5h-3.2zM96.4 242.8h.1M96.4 242.8l-.9 2.8-.4 1.9-.2 8.3h8v-7.1l-.9-4.3M96.4 257h5v9h-5zM101.3 241.5v-7.2a8.2 8.2 0 0 0 6 0v7.2M101.3 241.5l2.7 .3 3.3-.3"/>
<path d="M101.3 241.5h6M108.4 244.6v10.1h8v-10.1M108.4 257h8v9h-8zM108.4 252h8M126.4 242v12.7h8v-10M126.4 257h8v9h-8zM126.4 252h8M141.4 257h5v9h-5zM153.8 246h3.2v8.5h-3.2zM159.4 252.1h5.5l-2.6 6h-2.9zM163.2 252.1l-2.7 6M230 257h65"/>
<path d="M230 242h65M230 247h65M230 252h185M365 252v40M365 257h50M370 257v15M375 257v15M380 252v20M397 252v20M8 267h12M83.9 264.9l.6 .7 1 .4M85.5 266h.1"/>
<path d="M85.5 266h71.8M96.4 262.7h5M108.4 262.7h8M126.4 262.7h8M141.4 262.7h5M157.3 266h.1M159 264.9a1.96 1.96 0 0 1-1.7 1.1M230 262h65M230 267h65M230 272h65M230 277h185M365 272h50"/>
<path d="M385 272v5M210 292v5M230 282h65M230 287h65"/>
<circle cx="230.1" cy="78.9" r=".8"/>
<circle cx="279.8" cy="78.9" r=".8"/>
<circle cx="104.3" cy="226.6" r=".4"/>
</g>
<g fill="#000">
<path d="M72.4 155.1l3.3-.6v1.1zM167.1 154.5l3.3 .6-3.3 .5zM215.5 155.1l3.3-.6v1.1zM291 154.5l3.3 .6-3.3 .5z"/>
<path d="M208 139.5h1l-.5 3.3zM208.5 74l.5 3.3h-1zM196.7 139.5h1l-.5 3.3zM197.2 39.4l.5 3.4h-1z"/>
</g>
<text font-size="7.1" x="372.3" y="286.5">MULTPLAST</text>
<g font-size="6.9">
<text x="317.9" y="265.6">Ёмкость</text>
<text x="318.3" y="272.1">ДПВ 6,5</text>
</g>
<text font-size="4.8" x="401" y="265.3">1:25</text>
<g font-size="4.7">
<text x="196.2" y="97.2" transform="rotate(-90 196.2 97.2)">2605</text>
<text x="207.5" y="113.7" transform="rotate(-90 207.5 113.7)">1720</text>
<text x="117.3" y="154">2450</text>
<text x="251.3" y="154">1970</text>
</g>
<g font-size="4.2">
<text x="103.8" y="4.2">2</text>
<text x="313.8" y="4.2">1</text>
<text x="415.9" y="150.2">A</text>
<text x="103.8" y="296.2">2</text>
<text x="313.8" y="296.2">1</text>
</g>
<g font-size="3.4">
<text x="11.5" y="104.5" transform="rotate(-90 11.5 104.5)">Справ. №</text>
<text x="11.6" y="174.7" transform="rotate(-90 11.6 174.7)">Подп. и дата</text>
<text x="11.4" y="204.9" transform="rotate(-90 11.4 204.9)">Инв. № дубл.</text>
<text x="11.4" y="229.6" transform="rotate(-90 11.4 229.6)">Взам. инв. №</text>
<text x="369" y="255.5">Лит.</text>
<text x="382.8" y="255.5">Масса</text>
<text x="398.4" y="255.6">Масштаб</text>
<text x="11.4" y="259.2" transform="rotate(-90 11.4 259.2)">Подп. и дата</text>
<text x="230.5" y="260.5">Изм.</text>
<text x="238.4" y="260.4">Лист</text>
<text x="251.1" y="260.4">№ докум.</text>
<text x="273" y="260.4">Подп.</text>
<text x="286" y="260.4">Дата</text>
<text x="230.5" y="265.7">Разраб.</text>
<text x="230.5" y="275.7">Т. контр.</text>
<text x="230.6" y="270.7">Пров.</text>
<text x="366.2" y="275.3">Лист 1</text>
<text x="386.3" y="275.2">Листов 2</text>
<text x="230.6" y="285.7">Н. контр.</text>
<text x="11.6" y="290" transform="rotate(-90 11.6 290)">Инв. № подл.</text>
<text x="230.6" y="290.7">Утв.</text>
<text x="322.5" y="295">Копировал</text>
<text x="394.6" y="295">Формат А3</text>
</g>
</svg>
